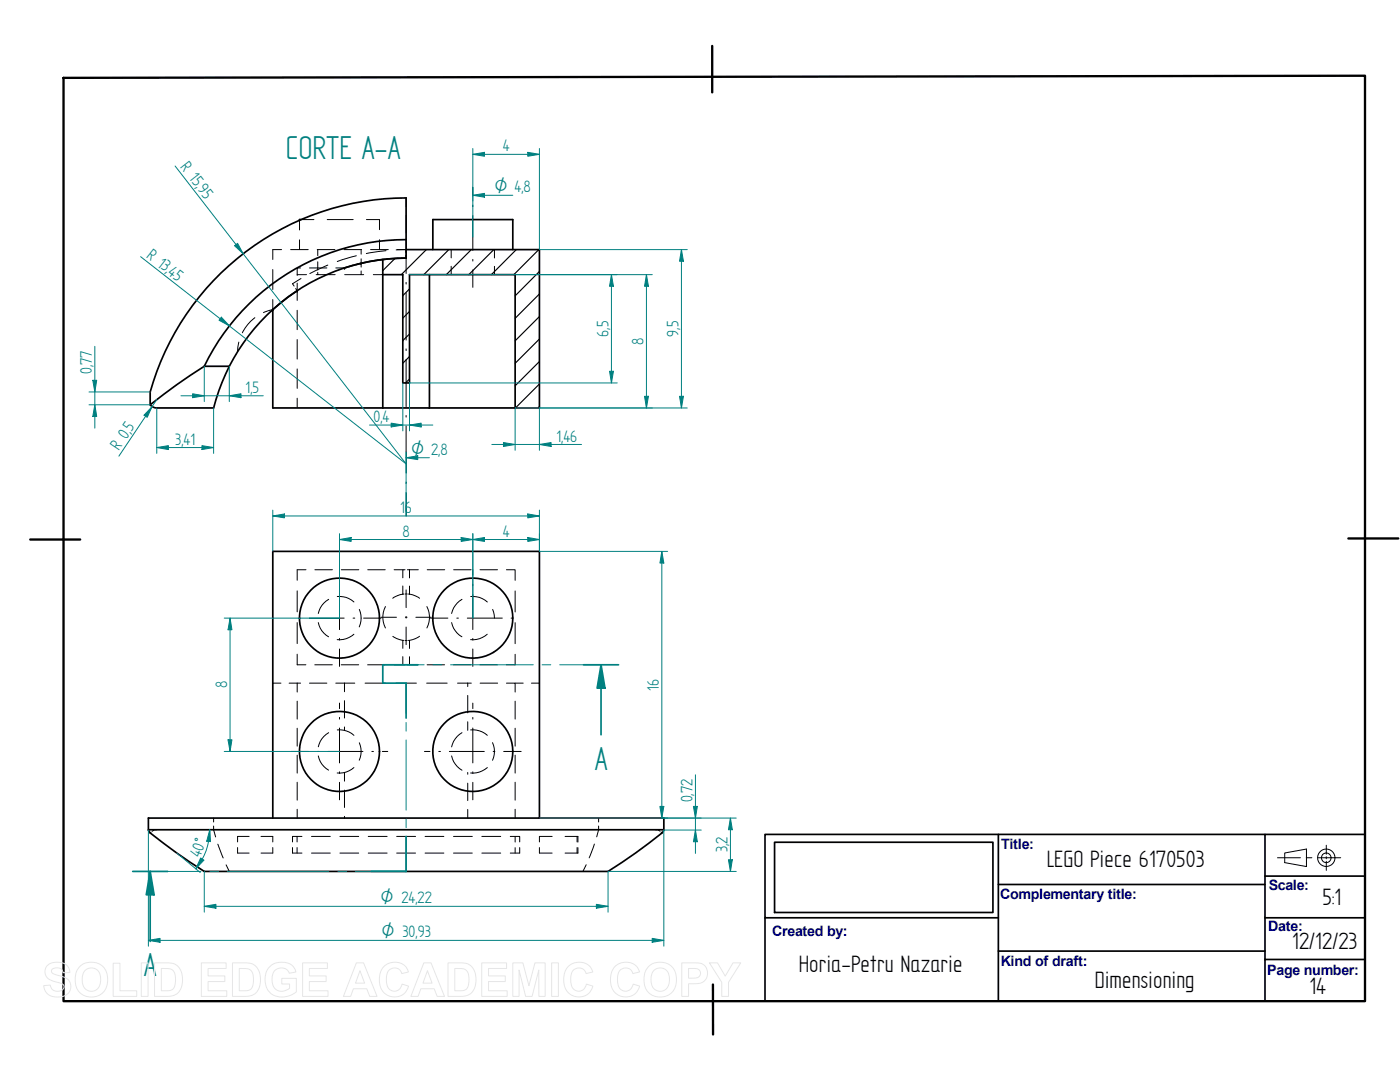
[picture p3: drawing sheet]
<svg xmlns="http://www.w3.org/2000/svg" width="279mm" height="216mm" viewBox="0 0 279 216" stroke-linecap="round" stroke-linejoin="round" font-family="sans-serif">
<path d="M12.7 15.5l259.7-.4v184.7h-259.7zM142.1 9.2v9.2M6 107.7h10M269.1 107.4h10M142.3 196.4v10" fill="none" stroke="#000" stroke-width=".47"/>
<g fill="none" stroke="#000" stroke-width=".34">
<path d="M29.6 165.6h102.8l-.1 .4a89 89 0 0 1-11 7.9h-80.5a100 100 0 0 1-11-7.9zM54.4 163.2v-53.2h53.3v53.2M132.5 165.6v-2.4h-102.9v2.4M154.6 168.1h43.6v14h-43.6zM199.2 166.5v33.3M199.2 176.5h53.3M252.5 166.5v33.3M252.5 174.8h19.9M272.4 166.5h-119.7v33.3M152.7 183.1h46.5M199.2 189.8h53.3M252.5 183.1h19.9"/>
<path d="M252.5 191.5h19.9"/>
<circle cx="67.7" cy="123.3" r="8"/>
<circle cx="94.4" cy="123.3" r="8"/>
<circle cx="67.7" cy="149.9" r="8"/>
<circle cx="94.4" cy="149.9" r="8"/>
</g>
<g fill="none" stroke="#000" stroke-width=".2">
<path d="M59.3 117.9v4.2M61.1 113.7h-1.8v2.1M62.8 113.7h3.5M65.6 119.6a4.3 4.3 0 0 0-2.1 2.8M67.3 119h.6a4 4 0 0 1 2.7 1.1M67.8 113.7v1.1M67.8 116.5v.4M67.8 118.6v7M68.1 113.7h3.5M73.4 113.7h3.5M78.7 113.7h1.7M80.4 118.6l-1.2 .3-.8 .5"/>
<path d="M80.4 116.9v1.7M80.6 118.5l-.2 .1M80.8 113.7h-.4v1.6M80.9 118.5h.4M81 117.7v3.5M81.3 113.7h2.2M81.5 118.5l.2 .1M81.7 113.7v1.6M81.7 116.9v1.7M81.7 118.6l1.2 .3 .8 .5M85.3 113.7h3.5M90.5 113.7h3.5"/>
<path d="M92.2 119.6a4.5 4.5 0 0 0-2.1 2.8M93.9 119h.6a4.1 4.1 0 0 1 2.8 1.1M94.4 113.7v1.1M94.4 116.5v.4M94.4 118.6v7M95.8 113.7h3.5M101.1 113.7h1.7v2.1M102.8 117.9v4.2M54.4 136.3h1.7M57.7 136.3h2.3M59.3 130.5v2.2h1.7M59.3 124.2v4.2"/>
<path d="M59.3 136.3v1.8M59.3 139.9v3.6M59.6 123.3h.3M61.7 123.3h7M61.8 136.3h3.4M62.8 132.7h3.5M63.5 124.2a4.2 4.2 0 0 0 2.1 2.9M67.8 127.4v.3M67.8 129.5v3.5M68.1 132.7h3.5M68.7 136.3v1.7M68.7 139.8v3.5"/>
<path d="M70.5 123.3h.3M70.6 126.6a4.3 4.3 0 0 1-3.3 1M70.8 136.3h-3.8M71.7 121.6a4.3 4.3 0 0 1 0 3.5M72.6 123.3h3.5M72.9 136.3h4M73.4 132.7h3.5M76.1 123.2h3M76.9 121a4.7 4.7 0 0 0 0 4.3M78.4 127l.8 .4 1.2 .4M78.6 132.7h2.2M79 136.3h4.1"/>
<path d="M80.4 127.8v1.6M80.4 131v1.7M80.4 127.8h.2M80.8 127.8h.5M80.9 123.2h.3M81 123v.3M81 125.1v3.5M81.3 132.7h2.2M81.5 127.8h.2M81.7 127.8v1.6M81.7 131v1.7M83 123.2h3.1"/>
<path d="M83.7 127l-.8 .4-1.2 .4M85.2 136.3h4M85.2 121a4.7 4.7 0 0 1 0 4.3M85.2 132.7h3.5M85.9 123.3h3.5M90.1 124.2a4.3 4.3 0 0 0 2.1 2.9M90.5 132.7h3.5M91.2 123.3h.3M91.3 136.3h2.8M93.3 123.3h6.9M93.3 136.3v.7M93.3 138.8v3.4"/>
<path d="M94.4 127.4v.3M94.4 129.5v3.5M95.8 132.7h3.5M95.8 136.3h3.5M97.2 126.6a4.3 4.3 0 0 1-3.3 1M98.3 121.6l.4 1.7M101.1 136.3h1.7v1.8M102 123.3h.3M102.8 136.3h1.6M102.8 130.6v2.1h-1.8M102.8 124.2v4.2M102.8 139.9v3.6"/>
<path d="M106.1 136.3h1.6M58.1 149.9h3.5M59.3 145.3v3.6M59.3 150.7v3.6M59.3 156.1v3.6M63.4 149.9h.3M63.5 150.8a4.2 4.2 0 0 0 2.1 2.9M65.4 149.9h7M65.6 146.2a4.3 4.3 0 0 0-2.1 2.8M67.3 145.6a4.3 4.3 0 0 1 3.3 1.1M67.8 140.3v1.1M67.8 143.2v.3"/>
<path d="M67.8 145.3v6.9M67.8 154v.3M67.8 156.1v3.5M68.7 145.1v.6M68.7 154.2v1.7M68.7 157.6v3.5M70.6 153.2a4.3 4.3 0 0 1-3.3 1M71.7 148.2a4.3 4.3 0 0 1 0 3.5M74.2 149.9h.3M76.3 149.9h1.1M84.7 149.9h1.1M87.6 149.9h.3"/>
<path d="M89.7 149.9h6.9M90.1 150.8a4.4 4.4 0 0 0 2.1 2.9M92.2 146.2a4.4 4.4 0 0 0-2.1 2.8M93.3 144v1.7M93.3 154.1v.4M93.3 156.3v3.4M93.9 145.6a4.4 4.4 0 0 1 3.4 1.1M94.4 140.3v1.1M94.4 143.2v.3M94.4 145.3v6.9M94.4 154v.3M94.4 156.1v3.5"/>
<path d="M97.3 153.2a4.4 4.4 0 0 1-3.4 1M98.3 148.2a4.2 4.2 0 0 1 0 3.5M98.4 149.9h.4M100.5 149.9h3.5M102.8 145.3v3.6M102.8 150.7v3.6M102.8 156.1v3.6M30.1 166.1l-.1 .1M30.8 165.7l-.4 .2M31.3 165.6h-.3M42.6 163.2v.8M42.6 164.8v.8l.4 1.4"/>
<path d="M43.5 168.4l1 2.8M45.1 172.6l.7 1.3M47.4 169.1v1.1h2.3M49.7 166.9h-2.3v1.1M52.1 166.9h2.3v1.1M54.4 169.1v1.1h-2.3M58.4 169.1v1.1h1.9M59.3 166.9v1.1M59.3 169.1v1.1M59.3 161.5v1.7M60.3 166.9h-1.9v1.1M62.2 170.2h3.7"/>
<path d="M62.2 166.9h3.7M67.8 170.2h3.8M67.8 166.9h3.8M68.7 162.9v.3M73.5 170.2h3.8M73.5 166.9h3.8M79.2 170.2h3.7M79.2 166.9h3.7M84.8 170.2h3.8M84.8 166.9h3.8M90.5 170.2h3.8M90.5 166.9h3.8"/>
<path d="M93.3 161.5v1.7M96.2 170.2h3.7M96.2 166.9h3.7M101.8 166.9h1.9v1.1M102.8 166.9v1.1M102.8 169.1v1.1M102.8 161.5v1.7M103.7 169.1v1.1h-1.9M107.7 169.1v1.1h2.5M110.2 166.9h-2.5v1.1M112.8 166.9h2.5v1.1M115.2 166.9v1.1"/>
<path d="M115.2 169.1v1.1M115.3 169.1v1.1h-2.5M117 172.6l-.7 1.3M118.6 168.4l-1 2.8M119.5 163.2v.8M119.5 164.8v.8l-.4 1.4M130.8 165.6h.2M131.3 165.7l.4 .2M132 166l.1 .2M255 171.2h4.5M256.4 170.2l4.3-.8v3.5l-4.3-.8zM260.7 171.2h1.1"/>
<path d="M263 171.2h4.6M264.7 168.7v1.8M264.7 170.9v.5M264.7 171.9v1.8"/>
<circle cx="264.7" cy="171.2" r=".96"/>
<circle cx="264.7" cy="171.2" r="1.74"/>
</g>
<g fill="none" stroke="#008080" stroke-width=".2">
<path d="M76.4 132.7h8.2M81 136.3v6.1M86.4 132.7h1.7M89.9 132.7h16.5M108.2 132.7h1.7M111.7 132.7h8.3M81 144.2v1.7M81 147.7v13.9M30 173.9h10.1M41.9 173.9h1.7M45.4 173.9h20.2M67.4 173.9h1.7"/>
<path d="M81 166.9v7h-10.1M81 163.4v1.7"/>
</g>
<path d="M83.4 132.7h-7v3.6h4.6v7M116.5 132.7h3.5M33.5 173.9h-3.5v14M81 166.9v7h-6.9" fill="none" stroke="#008080" stroke-width=".34"/>
<path d="M30 173.9l.8 4.6h-1.6z" fill="#008080"/>
<path d="M120 132.7v13.9M30 173.9l.8 4.6h-1.6z" fill="none" stroke="#008080" stroke-width=".34"/>
<path d="M120 132.7l.7 4.6h-1.5z" fill="#008080"/>
<path d="M120 132.7h3.4M120 132.7l.7 4.6h-1.5zM26.5 173.9h3.5" fill="none" stroke="#008080" stroke-width=".34"/>
<g fill="none" stroke="#000" stroke-width=".23">
<path d="M78.8 51.6l-2.4 2.4M81.7 57.7l-1.3 1.3M85.1 49.8l-5 5M89.6 49.8l-5 5M94.1 49.8l-5 5M98.6 49.8l-5 5M103 49.8l-4.9 5M107.5 49.8l-4.9 5M107.7 54.2l-4.9 4.8M107.7 58.7l-4.9 4.8M81.7 62.1l-1.3 1.4M81.7 66.7l-1.3 1.3"/>
<path d="M81.7 71.1l-1.3 1.4M81.7 75.6l-.8 .8M107.7 76.6l-4.8 4.8M107.7 63.2l-4.9 4.8M107.7 67.6l-4.9 4.9M107.7 72.1l-4.9 4.9M107.7 81.1l-.3 .3"/>
</g>
<g fill="none" stroke="#000" stroke-width=".34">
<path d="M60.1 43.8h-.3v.2M76.4 54.8h4v21.6h1.3v-21.6h21.1v26.6M76.4 51.8v29.6M81 47.8a44.7 44.7 0 0 0-40.2 25.3M81 51.5v-12a53 53 0 0 0-51 38.7v2.6M81 51.5a39.6 39.6 0 0 0-35.2 21.6M81 51.5a39.2 39.2 0 0 0-12.3 2M81 49.8h26.7v31.6h-53.3v-19.6l3.2-2.6 1.7-1.2M85.7 54.8v26.6M102.3 49.8v-6h-15.9v6M40.8 73.1h5M40.8 73.1a115.2 115.2 0 0 0-10.8 7.7"/>
<path d="M45.8 73.1a42.1 42.1 0 0 0-3.2 8.3h-11.3a1.73 1.73 0 0 1-1.3-.6"/>
</g>
<g fill="none" stroke="#000" stroke-width=".2">
<path d="M81 39.5v1.7M94.4 37.4v1.7M54.4 59.8v2l-1.8 .6M54.4 53.8v4M56.2 49.8h-1.8v2M58 49.8h3.5M59 57.6l.3 .4M59.3 54.8h1.9M59.3 56.5v3.4M59.8 44v1.9M59.8 47.9v1.9M60 53.5h-.7v1.4"/>
<path d="M60.1 55.6l-1.7 1 .3 .5M60.1 43.8h2.6M61.8 53.5h3.4M63.1 54.8h3.8M63.3 49.8h3.5M63.4 49.8v1.2M63.4 52.2v1.7M63.4 54.4v.4M65.3 43.8h5.2M65.4 52.9l-3.6 1.7M67 53.5h1.7M68.6 49.8h3.6"/>
<path d="M68.8 54.8h3.8M71.1 51l-3.8 1.2M72 52.6h.1M72.1 52.5h.1M72.1 49.8v.9M72.1 51.6v1.7M72.1 54.1v.7M73.1 43.8h2.6v2M74 49.8h3.5M74.5 54.8h1.9M75.7 47.8v2M77 50l-3.9 .6"/>
<path d="M79.3 49.8h1.7M81 49.8l-1.9 .1M81 49.8h.1M81 43v3.5M81 48.2v6.4M81 56.3v.4M81 58.4v9.5M90 49.8v1.7M90 53.1v1.7M94.4 40.9v.3M94.4 43v7M94.4 51.8v.3"/>
<path d="M94.4 53.8v3.5M98.7 49.8v1.7M98.7 53.1v1.7M47.7 68.3l-.3 1.9M50.9 63.4l-.2 .2a8.5 8.5 0 0 0-2.3 2.8M59.3 61.9v3.9M59.3 67.8v3.8M59.3 73.6v3.9M59.3 79.5v1.9M81 69.6v.4M81 71.7v9.4M81 82.9v.3"/>
<path d="M81 85v9.4M81 96.2v.3M81 98.3v4.7"/>
</g>
<g fill="#000">
<circle cx="59.3" cy="58" r=".17"/>
<circle cx="68.7" cy="53.5" r=".17"/>
<circle cx="54.4" cy="61.8" r=".17"/>
</g>
<path d="M81 91.3l2.4-.3v.7zM81 90.2v12.8" fill="none" stroke="#008080" stroke-width=".2"/>
<path d="M81 91.3l2.4-.3v.7z" fill="#008080"/>
<path d="M80.4 76.4v9.6M81.7 76.4v9.6M78.1 84.4l2.3 .4-2.3 .4zM81 91.3h4.7" fill="none" stroke="#008080" stroke-width=".2"/>
<path d="M78.1 84.4l2.3 .4-2.3 .4z" fill="#008080"/>
<path d="M81.7 84.8l2.4-.4v.8z" fill="none" stroke="#008080" stroke-width=".2"/>
<path d="M81.7 84.8l2.4-.4v.8z" fill="#008080"/>
<path d="M107.7 49.8h29.5M136 49.8l.4 2.3h-.8zM73.7 84.8h12.7M107.7 81.4h29.5" fill="none" stroke="#008080" stroke-width=".2"/>
<path d="M136 49.8l.4 2.3h-.8z" fill="#008080"/>
<path d="M135.6 79.1h.8l-.4 2.3z" fill="none" stroke="#008080" stroke-width=".2"/>
<path d="M135.6 79.1h.8l-.4 2.3z" fill="#008080"/>
<path d="M102.8 54.8h27.4M129 54.8l.4 2.3h-.8zM136 49.8v31.6M102.8 81.4h27.4" fill="none" stroke="#008080" stroke-width=".2"/>
<path d="M129 54.8l.4 2.3h-.8z" fill="#008080"/>
<path d="M128.6 79.1h.8l-.4 2.3z" fill="none" stroke="#008080" stroke-width=".2"/>
<path d="M128.6 79.1h.8l-.4 2.3z" fill="#008080"/>
<path d="M81.7 54.8h41.5M129 54.8v26.6M81.7 76.4h41.5M121.6 74.1h.8l-.4 2.3z" fill="none" stroke="#008080" stroke-width=".2"/>
<path d="M121.6 74.1h.8l-.4 2.3z" fill="#008080"/>
<path d="M122 54.8l.4 2.3h-.8z" fill="none" stroke="#008080" stroke-width=".2"/>
<path d="M122 54.8l.4 2.3h-.8z" fill="#008080"/>
<path d="M94.4 37.4v2.7M94.4 39l2.3-.4v.7zM122 54.8v21.6" fill="none" stroke="#008080" stroke-width=".2"/>
<path d="M94.4 39l2.3-.4v.7z" fill="#008080"/>
<path d="M34.9 33.1l46.1 59.5M94.4 39h7.9M46.8 49l.6-.4 1.1 2z" fill="none" stroke="#008080" stroke-width=".2"/>
<path d="M46.8 49l.6-.4 1.1 2z" fill="#008080"/>
<path d="M31.3 81.4v9.1M40.3 88.9l2.3 .4-2.3 .4zM42.6 81.4v9.1" fill="none" stroke="#008080" stroke-width=".2"/>
<path d="M40.3 88.9l2.3 .4-2.3 .4z" fill="#008080"/>
<path d="M31.3 89.3l2.3-.4v.8z" fill="none" stroke="#008080" stroke-width=".2"/>
<path d="M31.3 89.3l2.3-.4v.8z" fill="#008080"/>
<path d="M38.4 78.6l2.4 .4-2.4 .4zM40.8 73.1v7M45.8 73.1v7M31.3 89.3h11.3" fill="none" stroke="#008080" stroke-width=".2"/>
<path d="M38.4 78.6l2.4 .4-2.4 .4z" fill="#008080"/>
<path d="M45.8 79l2.3-.4v.8z" fill="none" stroke="#008080" stroke-width=".2"/>
<path d="M45.8 79l2.3-.4v.8z" fill="#008080"/>
<path d="M31.3 79.7l-7.6 11.3M36.1 79h16.4M30.4 81.1l-1 2.2-.7-.5z" fill="none" stroke="#008080" stroke-width=".2"/>
<path d="M30.4 81.1l-1 2.2-.7-.5z" fill="#008080"/>
<path d="M17.8 78.2h12.2M18.5 75.9h.8l-.4 2.3zM17.8 80.8h12.2" fill="none" stroke="#008080" stroke-width=".2"/>
<path d="M18.5 75.9h.8l-.4 2.3z" fill="#008080"/>
<path d="M18.9 80.8l.4 2.3h-.8z" fill="none" stroke="#008080" stroke-width=".2"/>
<path d="M18.9 80.8l.4 2.3h-.8z" fill="#008080"/>
<path d="M18.9 69.1v16.3M102.8 81.4v8.5M107.7 81.4v8.5M107.7 88.7l2.3-.4v.8z" fill="none" stroke="#008080" stroke-width=".2"/>
<path d="M107.7 88.7l2.3-.4v.8z" fill="#008080"/>
<path d="M100.5 88.3l2.3 .4-2.3 .4z" fill="none" stroke="#008080" stroke-width=".2"/>
<path d="M100.5 88.3l2.3 .4-2.3 .4z" fill="#008080"/>
<path d="M28.1 51.2l52.9 41.4M44.2 63.3l1.6 1.7-2.1-1.1zM98.1 88.7h18" fill="none" stroke="#008080" stroke-width=".2"/>
<path d="M44.2 63.3l1.6 1.7-2.1-1.1z" fill="#008080"/>
<path d="M44.7 123.3h23.1M45.9 123.3l.4 2.4h-.8zM44.7 149.9h23.1" fill="none" stroke="#008080" stroke-width=".2"/>
<path d="M45.9 123.3l.4 2.4h-.8z" fill="#008080"/>
<path d="M45.5 147.6h.8l-.4 2.3z" fill="none" stroke="#008080" stroke-width=".2"/>
<path d="M45.5 147.6h.8l-.4 2.3z" fill="#008080"/>
<path d="M45.9 123.3v26.6M121.3 173.9h25.6M132.4 163.2h14.5M145.8 163.2l.4 2.4h-.8z" fill="none" stroke="#008080" stroke-width=".2"/>
<path d="M145.8 163.2l.4 2.4h-.8z" fill="#008080"/>
<path d="M145.4 171.6h.8l-.4 2.3z" fill="none" stroke="#008080" stroke-width=".2"/>
<path d="M145.4 171.6h.8l-.4 2.3z" fill="#008080"/>
<path d="M132.5 165.6h7.5M132.5 163.2h7.5M138.8 165.6l.4 2.4h-.8zM145.8 163.2v10.7" fill="none" stroke="#008080" stroke-width=".2"/>
<path d="M138.8 165.6l.4 2.4h-.8z" fill="#008080"/>
<path d="M138.4 160.9h.8l-.4 2.3z" fill="none" stroke="#008080" stroke-width=".2"/>
<path d="M138.4 160.9h.8l-.4 2.3z" fill="#008080"/>
<path d="M138.8 154.6v15.7M35.3 170.2l4.7 3.9M40 171.2l.7 .4-1.6 1.8z" fill="none" stroke="#008080" stroke-width=".2"/>
<path d="M40 171.2l.7 .4-1.6 1.8z" fill="#008080"/>
<path d="M41.9 165.6l.1 2.3h-.7z" fill="none" stroke="#008080" stroke-width=".2"/>
<path d="M41.9 165.6l.1 2.3h-.7z" fill="#008080"/>
<path d="M29.6 165.6v23.2M41.9 165.6a12.2 12.2 0 0 1-2.8 7.8M132.5 165.6v23.2M29.6 187.6l2.3-.4v.8z" fill="none" stroke="#008080" stroke-width=".2"/>
<path d="M29.6 187.6l2.3-.4v.8z" fill="#008080"/>
<path d="M130.2 187.2l2.3 .4-2.3 .4z" fill="none" stroke="#008080" stroke-width=".2"/>
<path d="M130.2 187.2l2.3 .4-2.3 .4z" fill="#008080"/>
<path d="M40.8 173.9v8.1M121.3 173.9v8.1M29.6 187.6h102.9M119 180.4l2.3 .4-2.3 .4z" fill="none" stroke="#008080" stroke-width=".2"/>
<path d="M119 180.4l2.3 .4-2.3 .4z" fill="#008080"/>
<path d="M40.8 180.8l2.3-.4v.8z" fill="none" stroke="#008080" stroke-width=".2"/>
<path d="M40.8 180.8l2.3-.4v.8z" fill="#008080"/>
<path d="M107.7 110h25.5M132.1 110l.4 2.4h-.8zM107.7 163.2h25.5M40.8 180.8h80.5" fill="none" stroke="#008080" stroke-width=".2"/>
<path d="M132.1 110l.4 2.4h-.8z" fill="#008080"/>
<path d="M131.7 160.9h.8l-.4 2.3z" fill="none" stroke="#008080" stroke-width=".2"/>
<path d="M131.7 160.9h.8l-.4 2.3z" fill="#008080"/>
<path d="M54.4 101.8v8.2M54.4 103l2.4-.4v.7zM107.7 101.8v8.2M132.1 110v53.2" fill="none" stroke="#008080" stroke-width=".2"/>
<path d="M54.4 103l2.4-.4v.7z" fill="#008080"/>
<path d="M105.3 102.6l2.4 .4-2.4 .3z" fill="none" stroke="#008080" stroke-width=".2"/>
<path d="M105.3 102.6l2.4 .4-2.4 .3z" fill="#008080"/>
<path d="M54.4 103h53.3M67.8 107.7l2.3-.4v.7zM67.8 106.5v16.8M94.4 106.5v16.8" fill="none" stroke="#008080" stroke-width=".2"/>
<path d="M67.8 107.7l2.3-.4v.7z" fill="#008080"/>
<path d="M92 107.3l2.4 .4-2.4 .3z" fill="none" stroke="#008080" stroke-width=".2"/>
<path d="M92 107.3l2.4 .4-2.4 .3z" fill="#008080"/>
<path d="M67.8 107.7h26.6M94.4 106.5v16.8M94.4 107.7l2.3-.4v.7zM107.7 106.5v3.5" fill="none" stroke="#008080" stroke-width=".2"/>
<path d="M94.4 107.7l2.3-.4v.7z" fill="#008080"/>
<path d="M105.3 107.3l2.4 .4-2.4 .3z" fill="none" stroke="#008080" stroke-width=".2"/>
<path d="M105.3 107.3l2.4 .4-2.4 .3z" fill="#008080"/>
<path d="M94.4 30.8l2.3-.4v.8zM94.4 29.6v17.7M107.7 29.6v20.2M94.4 107.7h13.3" fill="none" stroke="#008080" stroke-width=".2"/>
<path d="M94.4 30.8l2.3-.4v.8z" fill="#008080"/>
<path d="M105.3 30.4l2.4 .4-2.4 .4z" fill="none" stroke="#008080" stroke-width=".2"/>
<path d="M105.3 30.4l2.4 .4-2.4 .4z" fill="#008080"/>
<path d="M94.4 30.8h13.3" fill="none" stroke="#008080" stroke-width=".2"/>
<g fill="none" stroke="#e6e6e6" stroke-width=".2">
<path d="M9.4 192.7a3.1 3.1 0 0 1 4.2 .2l.3 1.2h-1.3a1.29 1.29 0 0 0-1-1 1.29 1.29 0 0 0-1.3 .5l.1 .5 .5 .3a5.8 5.8 0 0 1 2.8 1.2 2.08 2.08 0 0 1 .2 2.3 2.08 2.08 0 0 1-2 1 2.53 2.53 0 0 1-3.2-2.2l1.3-.1a1.43 1.43 0 0 0 1.3 1.2 1.43 1.43 0 0 0 1.5-.9 .98 .98 0 0 0-1-.8 3.1 3.1 0 0 1-2.8-1.8v-.9zM15.9 192.9a3.3 3.3 0 0 1 3.9-.5 3.3 3.3 0 0 1 1.7 3.6 3.3 3.3 0 0 1-3.9 2.9 3.3 3.3 0 0 1-2.5-4.2l.2-.9zM16.9 193.7a1.87 1.87 0 0 1 2.3-.3 1.87 1.87 0 0 1 .9 2 1.89 1.89 0 0 1-.9 2.1 1.89 1.89 0 0 1-2.3-.3 3.3 3.3 0 0 1 0-3.5zM22.6 192.2h1.3v5.5h3.4v1.1h-4.7zM28.2 192.1h1.3v6.7h-1.3zM30.8 192.1h2.5a2.74 2.74 0 0 1 3.1 3 2.99 2.99 0 0 1-2.4 3.7h-3.2zM32.2 193.3a2.76 2.76 0 0 1 2.5 .5 3.5 3.5 0 0 1-.3 3.7l-.6 .2h-1.6zM40.2 192.1h4.9v1.2h-3.6v1.4h3.4v1.2h-3.4v1.8h3.8v1.1h-5.1zM46.4 192.1h2.5a2.74 2.74 0 0 1 3.1 3 2.99 2.99 0 0 1-2.4 3.7h-3.2zM47.8 193.3a2.76 2.76 0 0 1 2.4 .5 3.5 3.5 0 0 1-.3 3.7l-.6 .2h-1.5zM53.7 193a3.5 3.5 0 0 1 5 .1l.4 .9-1.4 .2a1.82 1.82 0 0 0-2.2-.9 1.82 1.82 0 0 0-1.2 2.1 2.05 2.05 0 0 0 1.1 2.2 2.05 2.05 0 0 0 2.4-.4v-.9h-1.6v-1.1h2.9v2.7a4 4 0 0 1-5.7-.4 4.1 4.1 0 0 1 .3-4.5zM60.4 192.1h4.9v1.2h-3.6v1.4h3.4v1.2h-3.4v1.8h3.8v1.1h-5.1z"/>
<path d="M71.1 192.1h1.5l2.6 6.7h-1.4l-.6-1.5h-2.7l-.5 1.5h-1.5zM71.8 193.7l1 2.5h-1.8zM76.6 192.9a2.92 2.92 0 0 1 4.9 1.1l-1.3 .3a1.57 1.57 0 0 0-1.9-1.1 1.57 1.57 0 0 0-1.2 1.8 2.3 2.3 0 0 0 1.3 2.7 1.54 1.54 0 0 0 1.8-1.3l1.3 .4a2.98 2.98 0 0 1-3.5 2.1 2.98 2.98 0 0 1-2.3-3.4l.2-1.5zM84.6 192.1h1.4l2.7 6.7h-1.5l-.5-1.5h-2.7l-.6 1.5h-1.4zM85.3 193.7l.9 2.5h-1.8zM89.4 192.1h2.5a2.74 2.74 0 0 1 3.1 3 2.99 2.99 0 0 1-2.4 3.7h-3.2zM90.8 193.3a2.76 2.76 0 0 1 2.4 .5 3.5 3.5 0 0 1-.2 3.7l-.6 .2h-1.6zM96.1 192.1h5v1.2h-3.6v1.4h3.3v1.2h-3.3v1.8h3.7v1.1h-5.1zM102.3 192.1h2.1l1.2 4.6 1.2-4.6h2v6.7h-1.3v-5.3l-1.3 5.3h-1.3l-1.3-5.3v5.3h-1.3zM110.1 192.1h1.3v6.7h-1.3zM113.3 192.9a2.92 2.92 0 0 1 5 1.1l-1.3 .3a1.57 1.57 0 0 0-1.9-1.1 1.57 1.57 0 0 0-1.2 1.8 2.3 2.3 0 0 0 1.3 2.7 1.54 1.54 0 0 0 1.8-1.3l1.3 .4a2.98 2.98 0 0 1-3.5 2.1 2.98 2.98 0 0 1-2.3-3.4l.2-1.5zM122.7 192.9a2.92 2.92 0 0 1 4.9 1.1l-1.3 .3a1.57 1.57 0 0 0-1.8-1.1 1.57 1.57 0 0 0-1.2 1.8 2.3 2.3 0 0 0 1.2 2.7 1.54 1.54 0 0 0 1.9-1.3l1.3 .4a2.98 2.98 0 0 1-3.5 2.1 2.98 2.98 0 0 1-2.4-3.4l.2-1.5z"/>
<path d="M129.4 192.9a3.3 3.3 0 0 1 4-.5 3.3 3.3 0 0 1 1.6 3.6 3.3 3.3 0 0 1-3.9 2.9 3.3 3.3 0 0 1-2.5-4.2l.2-.9zM130.4 193.7a1.87 1.87 0 0 1 2.3-.3 1.87 1.87 0 0 1 .9 2 1.89 1.89 0 0 1-.9 2.1 1.89 1.89 0 0 1-2.3-.3 3.3 3.3 0 0 1 0-3.5zM136.1 192.1h2.1a2.49 2.49 0 0 1 2.8 1 2.14 2.14 0 0 1-.2 2.3 2.14 2.14 0 0 1-2.1 .9h-1.3v2.5h-1.3zM137.4 193.3a2.64 2.64 0 0 1 2.2 .3 1 1 0 0 1 0 1.2 1 1 0 0 1-1.1 .4h-1.1zM141.6 192.1h1.6l1.5 2.7 1.6-2.7h1.5l-2.4 3.9v2.8h-1.4v-2.8z"/>
</g>
<g font-size="7.5" fill="#008080">
<text x="57" y="31.7">CORTE A-A</text>
<text x="118.7" y="153.6">A</text>
<text x="28.7" y="194.8">A</text>
</g>
<g font-size="5.3">
<text x="208.9" y="173.1">LEGO Piece 6170503</text>
<text x="263.9" y="180.6">5:1</text>
<text x="257.9" y="189.4">12/12/23</text>
<text x="159.4" y="193.9">Horia-Petru Nazarie</text>
<text x="218.5" y="197.2">Dimensioning</text>
<text x="261.3" y="198.4">14</text>
</g>
<g font-size="3.7" fill="#008080">
<text x="35.9" y="33.4" transform="rotate(52 35.9 33.4)">R 15,</text>
<text x="100.3" y="30.2">4</text>
<text x="39.3" y="37.7" transform="rotate(52 39.3 37.7)">95</text>
<text x="29.1" y="51.3" transform="rotate(38 29.1 51.3)">R 13,</text>
<text x="33.3" y="54.6" transform="rotate(38 33.3 54.6)">45</text>
<text x="121.5" y="67.2" transform="rotate(-90 121.5 67.2)">6,5</text>
<text x="128.4" y="68.8" transform="rotate(-90 128.4 68.8)">8</text>
<text x="135.4" y="67.2" transform="rotate(-90 135.4 67.2)">9,5</text>
<text x="18.3" y="74.7" transform="rotate(-90 18.3 74.7)">0,77</text>
<text x="49" y="78.4">1,5</text>
<text x="26.2" y="86.2" transform="rotate(-56 26.2 86.2)">5</text>
<text x="35" y="88.7">3,41</text>
<text x="74.5" y="84.2">0,4</text>
<text x="111.1" y="88.1">1,46</text>
<text x="23.7" y="90" transform="rotate(-56 23.7 90)">R 0,</text>
<text x="79.9" y="102.4">16</text>
<text x="80.3" y="107.1">8</text>
<text x="100.3" y="107.1">4</text>
<text x="45.3" y="137.4" transform="rotate(-90 45.3 137.4)">8</text>
<text x="131.5" y="137.8" transform="rotate(-90 131.5 137.8)">16</text>
<text x="138.2" y="160.1" transform="rotate(-90 138.2 160.1)">0,72</text>
<text x="40" y="171.3" transform="rotate(-70 40 171.3)">40°</text>
<text x="145.2" y="170.1" transform="rotate(-90 145.2 170.1)">3,2</text>
</g>
<g font-size="3.6" fill="#008080">
<text x="98.7" y="38.4">O 4,8</text>
<text x="82" y="90.7">O 2,8</text>
<text x="75.9" y="180.3">O 24,22</text>
<text x="76.1" y="187">O 30,93</text>
</g>
<g font-size="2.9" fill="#000080">
<text x="199.8" y="169.4">Title:</text>
<text x="199.6" y="179.4">Complementary title:</text>
<text x="253.2" y="177.7">Scale:</text>
<text x="253.1" y="185.8">Date:</text>
<text x="154.1" y="186.8">Created by:</text>
<text x="199.7" y="192.7">Kind of draft:</text>
<text x="252.9" y="194.5">Page number:</text>
</g>
</svg>
